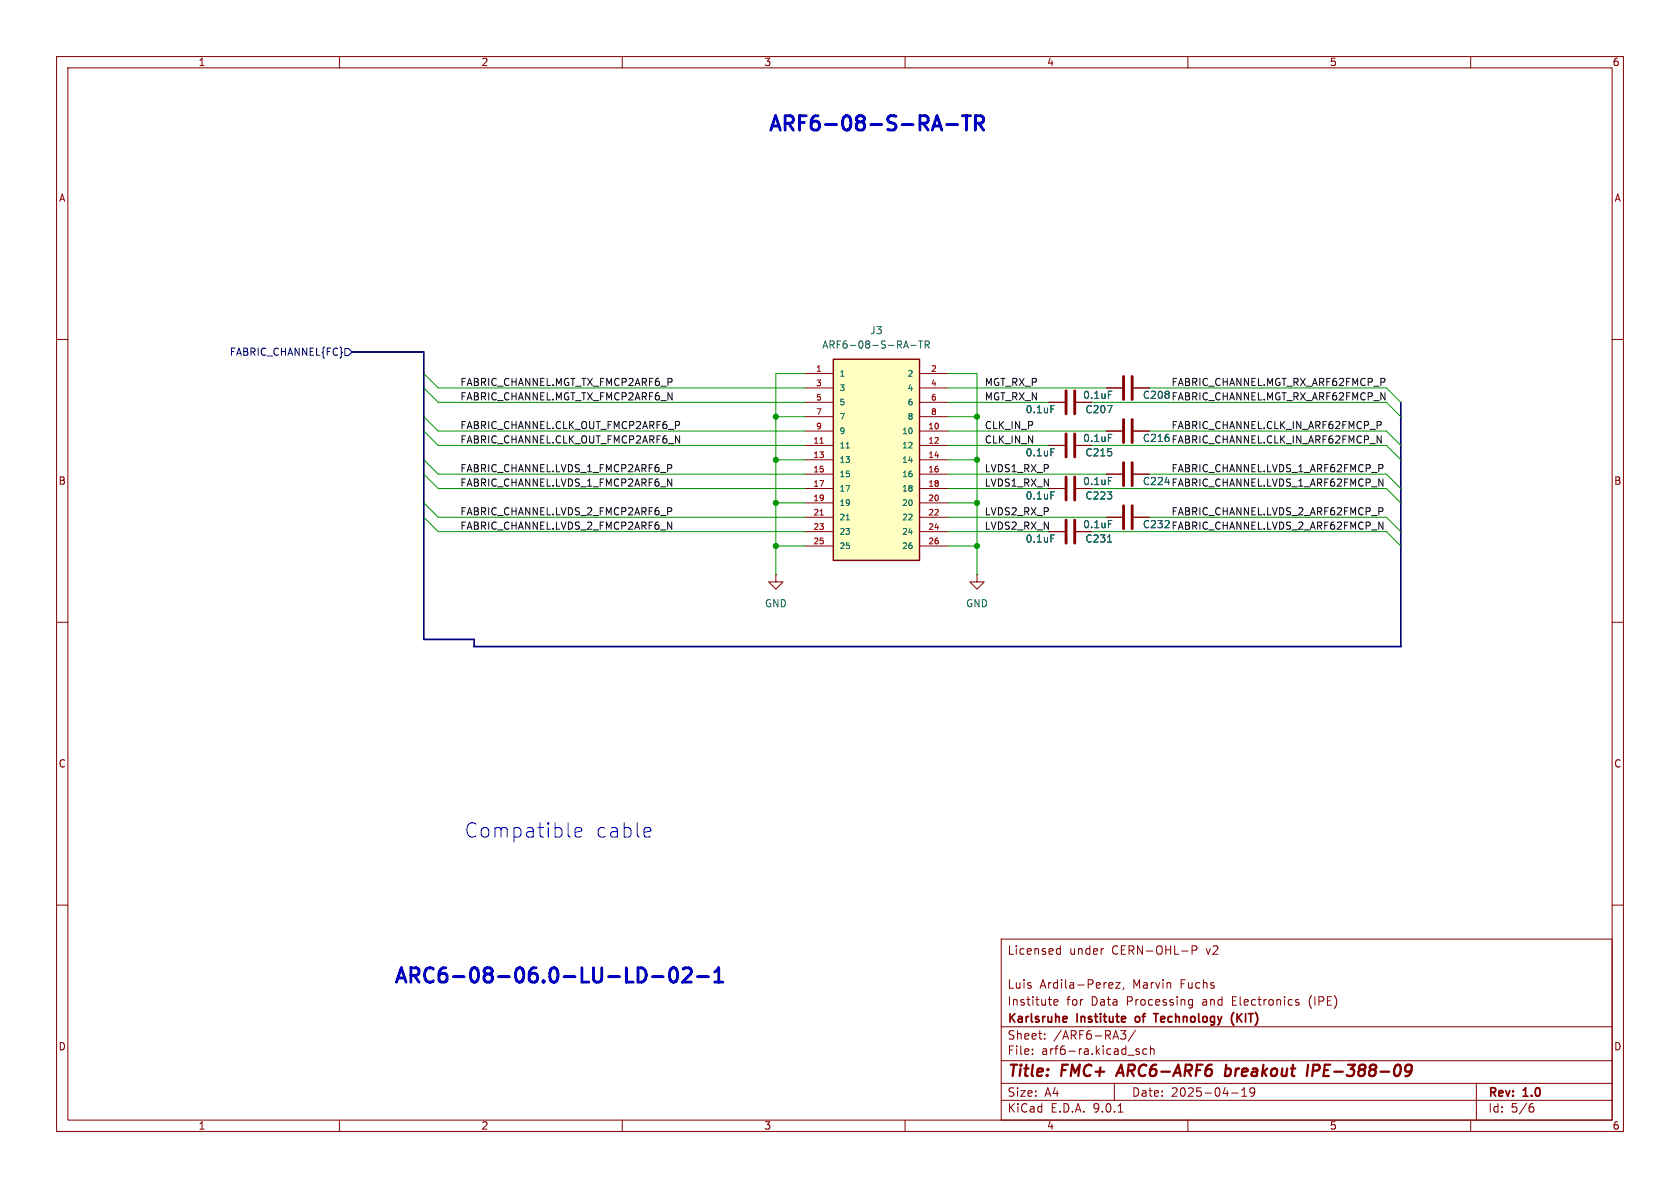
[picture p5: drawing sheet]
<svg xmlns="http://www.w3.org/2000/svg" width="297mm" height="210mm" viewBox="0 0 297 210" stroke-linecap="round" stroke-linejoin="round" font-family="sans-serif">
<g fill="none" stroke="#840000" stroke-width=".18">
<path d="M10 10h277v190h-277zM12 12h273v186h-273zM60 10v2M110 10v2M160 10v2M210 10v2M260 10v2M10 60h2M185.4 71.1h2.8M190.2 71.1h2.8M195.6 68.6h2.8M195.6 76.2h2.8"/>
<path d="M200.4 68.6h2.8M200.4 76.2h2.8M285 60h2M195.6 91.4h2.8M195.6 83.8h2.8M200.4 91.4h2.8M200.4 83.8h2.8M10 110h2M137.2 101.6v1.3h1.2l-1.2 1.2-1.3-1.2h1.3M137.2 101.6h.1M172.7 101.6v1.3h-1.3l1.3 1.2 1.3-1.2h-1.3M172.7 101.6h.1"/>
<path d="M285 110h2M10 160h2M177 166h108v32h-108zM186.3 177.2l.7-.1v-.3l-.5-.1-.2 .2 .1 .7h.6M186.9 168.6h.6M186.9 167.8h.6M187.5 167.2v1.5M195 167.7h.1M196.2 173.7l.5 .1v.3l-.7 .1M196.7 174.6l-.5 .1M197.2 173.7h.8l-.8 1h.8M198.7 174.6l-.2 .3"/>
<path d="M210.2 177.6h.6M210.2 176.8h.6M210.7 168l.8-.1 .1-.2-.1-.4-.2-.1h-.6v1.5M210.8 176.7v1.2l-.3 .3-.3-.1M229 177l.7 .4-.2 .3-.5-.1M229.6 176.8l-.4-.1-.2 .2M285 160h2M60 198v2M110 198v2M160 198v2M177 194.5h108M177 191.5h108"/>
<path d="M177 187.5h108M177 181.5h108M182.5 186.3v.1M182.5 185.5v.1M184.7 183.6v.1M184.7 182.8v.1M197 191.5v3M197.7 196.6h.8M198.1 182.2h.9l-.5 .6 .5 .1v.7l-.3 .1-.5-.1M200.7 182.1l-1.2 2M201.4 185.5l-.4-.1-.2 .2 .1 .2 .5 .2v.3h-.6M202.7 185.5l-.4-.1-.3 .3v.4l.2 .2h.5"/>
<path d="M203.4 185.5l.2-.1 .4 .1v.9M203.4 184.9v1.5M210 198v2M217.7 193.2h1.2M219.5 193.8h.9M219.5 192.7l.5-.4v1.5M221.8 192.9l-.3 .3h-.3l-.2-.3 .1-.5 .4-.1 .2 .1a.99 .99 0 0 1-.3 1.4h-.3M260 198v2M261 191.5v6.5M270.6 195.7h.4l.2 .3-.1 .5-.5 .1M271 195.1l-.4 .1"/>
</g>
<path d="M198.2 188.2l-.9 2M216.7 189l.2-.1 .6 .1M216.8 188.2l-.3 2M217.4 190a.66 .66 0 0 1-.8 .1M231.3 188.2l-.3 2M232.1 189.3h.7M233 188.2h-.8l-.2 2M248.7 188.3l.6-.1 .2 .2a1.47 1.47 0 0 1-.7 1.8h-.4M249.5 189.1a.66 .66 0 0 1-.9 .3" fill="none" stroke="#840000" stroke-width=".4"/>
<path d="M188.4 179.7l.2 .3-.7 .2M200.8 179.8v.7M203.9 179.2h.9M204.3 179.2v1.5M218.1 179l-.3 .6M218.7 179.2v1.5M219.6 179.2l-.9 .8M188.6 180.6l-.2 .1M217.8 180.6l.3 .7" fill="none" stroke="#840000" stroke-width=".3"/>
<path d="M188.5 69.1v4.1M190 69.1v4.1M198.6 66.5v4.1M198.6 74.2v4M200.2 66.5v4.1M200.2 74.2v4M198.6 81.8v4.1M198.6 89.4v4.1M200.2 81.8v4.1M200.2 89.4v4.1" fill="none" stroke="#840000" stroke-width=".51"/>
<path d="M185.8 71.7h.6M195.8 71.7h.8l-.5 1.3M196 69.2h.6M196 76.8h.6M196 92h.6M196 84.4h.6" fill="none" stroke="#006464" stroke-width=".18"/>
<path d="M147.3 63.5h15.3v35.6h-15.3z" fill="#ffffc2"/>
<path d="M147.3 63.5h15.3v35.6h-15.3z" fill="none" stroke="#840000" stroke-width=".25"/>
<g fill="none" stroke="#840000" stroke-width=".18">
<path d="M142.2 66h5.1M142.2 68.6h5.1M142.2 71.1h5.1M142.2 73.7h5.1M142.2 76.2h5.1M142.2 78.7h5.1M162.6 66h5M162.6 68.6h5M162.6 71.1h5M162.6 73.7h5M162.6 76.2h5M162.6 78.7h5"/>
<path d="M185.4 71.1h2.8M185.4 78.7h2.8M190.2 71.1h2.8M190.2 78.7h2.8M195.6 68.6h2.8M195.6 76.2h2.8M200.4 68.6h2.8M200.4 76.2h2.8M142.2 81.3h5.1M142.2 83.8h5.1M142.2 86.4h5.1M142.2 88.9h5.1"/>
<path d="M142.2 91.4h5.1M142.2 94h5.1M142.2 96.5h5.1M162.6 81.3h5M162.6 83.8h5M162.6 86.4h5M162.6 88.9h5M162.6 91.4h5M162.6 94h5M162.6 96.5h5M185.4 86.4h2.8M185.4 94h2.8"/>
<path d="M190.2 86.4h2.8M190.2 94h2.8M195.6 83.8h2.8M195.6 91.4h2.8M200.4 83.8h2.8M200.4 91.4h2.8"/>
</g>
<g fill="none" stroke="#006464" stroke-width=".18">
<path d="M149.6 79.2h.6M161 61.1h1M162.4 60.3h.7M162.8 60.3v1.2M163.6 60.9h.6l.1-.2-.1-.3-.6-.1v1.2M163.9 60.9l.4 .6M185.8 79.3h.6M185.8 71.7h.6M195.8 71.7h.8l-.5 1.3M196 76.8h.6M196 69.2h.6M149.6 91.9h.6"/>
<path d="M185.8 86.9h.6M185.8 94.6h.6M195.8 95.8h.7M196 84.4h.6M196 92h.6"/>
</g>
<path d="M145 78.4h.6M145 91.1h.6" fill="none" stroke="#a90000" stroke-width=".18"/>
<path d="M188.5 76.7v4.1M190 76.7v4.1M188.5 84.3v4.1M188.5 91.9v4.1M190 84.3v4.1M190 91.9v4.1" fill="none" stroke="#840000" stroke-width=".51"/>
<path d="M61 61.6h.6l.6 .6-.6 .7h-.6z" fill="none" stroke="#000084" stroke-width=".18"/>
<path d="M119.4 77l.7 1.3v-1.3M120 74.6l.1 .1-.1 .4M243.5 77l.7 1.3v-1.3M243.5 74.5h.4l.3 .2-.1 .4-.6 .1M118 92.3l.8 1.3v-1.3M118 82.1h.5l.3 .3-.2 .3-.6 .1M118 84.7l.8 1.2v-1.2M118 89.7h.5l.3 .3-.2 .4h-.6M243.8 84.7l.7 1.2v-1.2M243.8 82.1h.4l.3 .3-.1 .3-.6 .1M243.8 89.7h.4l.3 .3-.1 .4h-.6M243.8 92.3l.7 1.3v-1.3" fill="none" stroke="#0f0f0f" stroke-width=".18"/>
<path d="M62.2 62.2h12.7v50.8h8.9v1.3h163.8v-43.2" fill="none" stroke="#000084" stroke-width=".3"/>
<g fill="none" stroke="#009600" stroke-width=".18">
<path d="M74.9 68.6l2.6 2.5h64.7M74.9 73.7l2.6 2.5h64.7M74.9 76.2l2.6 2.5h64.7M74.9 66l2.6 2.6h64.7M137.2 73.7h5M142.2 66h-5v35.6M167.6 71.1h17.8M167.6 76.2h28M167.6 78.7h17.8M167.6 68.6h28M167.6 73.7h5.1M167.6 66h5.1v35.6"/>
<path d="M193 71.1h52.1l2.5 2.6M193 78.7h52.1l2.5 2.6M203.2 76.2h41.9l2.5 2.5M203.2 68.6h41.9l2.5 2.5M74.9 88.9l2.6 2.5h64.7M74.9 83.8l2.6 2.6h64.7M74.9 81.3l2.6 2.5h64.7M74.9 91.4l2.6 2.6h64.7M137.2 81.3h5M137.2 88.9h5M137.2 96.5h5M167.6 91.4h28"/>
<path d="M167.6 86.4h17.8M167.6 83.8h28M167.6 94h17.8M167.6 81.3h5.1M167.6 88.9h5.1M167.6 96.5h5.1M193 86.4h52.1l2.5 2.5M193 94h52.1l2.5 2.5M203.2 91.4h41.9l2.5 2.6M203.2 83.8h41.9l2.5 2.6"/>
</g>
<path d="M167.3 22h2M170.1 20.5h1.5M170.9 20.5v2.5M172.4 21.8h1a.69 .69 0 0 0 .5-.7 .69 .69 0 0 0-.5-.6h-1v2.5M173 21.8l.9 1.2M112.8 171.1a1.34 1.34 0 0 1 1.4 .8 1.34 1.34 0 0 1-.4 1.6l-1 .1M115.3 172.7h2M118.7 171.2a.6 .6 0 0 1 1 .4 1.49 1.49 0 0 1-.5 2 .65 .65 0 0 1-.7-.5 1.98 1.98 0 0 1 .2-1.9zM120.8 171.3l.3-.2h.6a.69 .69 0 0 1 .4 1.1l-1.5 1.4h1.6M123.3 172.7h1.9M126.3 173.6h1.5M126.3 171.8l.8-.7v2.5" fill="none" stroke="#0000c2" stroke-width=".51"/>
<path d="M101.6 147.1l1.3-.2-.2-.5-.7-.1-.4 .4v.9l.2 .3 .2 .1 .7-.1M114.7 146.3l.3 .1 .1 .5-1.2 .2M115 147.9l-.3 .1" fill="none" stroke="#0000c2" stroke-width=".18"/>
<g fill="#009600" stroke="#009600" stroke-width=".18">
<circle cx="137.2" cy="81.3" r=".46"/>
<circle cx="172.7" cy="73.7" r=".46"/>
<circle cx="172.7" cy="88.9" r=".46"/>
<circle cx="137.2" cy="88.9" r=".46"/>
<circle cx="137.2" cy="73.7" r=".46"/>
<circle cx="172.7" cy="96.5" r=".46"/>
<circle cx="172.7" cy="81.3" r=".46"/>
<circle cx="137.2" cy="96.5" r=".46"/>
</g>
<g font-size="3.5" fill="#0000c2">
<text x="135.5" y="23.9">ARF6-08-S-RA-TR</text>
<text x="82.1" y="148.3">Compatible</text>
<text x="105.3" y="148.3">cable</text>
<text x="69.3" y="174.5">ARC6-08-06.0-LU-LD-02-1</text>
</g>
<g font-size="2.8" fill="#840000">
<text x="178" y="190.9">Title:</text>
<text x="187.7" y="190.9">FMC+</text>
<text x="198.5" y="190.9">ARC6-ARF6</text>
<text x="218.2" y="190.9">breakout</text>
<text x="233.5" y="190.9">IPE-388-09</text>
</g>
<g font-size="2.1" fill="#840000">
<text x="178" y="169">Licensed</text>
<text x="189" y="169">under</text>
<text x="196.6" y="169">CERN-OHL-P</text>
<text x="213.4" y="169">v2</text>
<text x="178" y="178">Institute</text>
<text x="178" y="175">Luis</text>
<text x="183.8" y="175">Ardila-Perez,</text>
<text x="188.5" y="178">for</text>
<text x="193" y="178">Data</text>
<text x="199.3" y="178">Processing</text>
<text x="200.3" y="175">Marvin</text>
<text x="208.8" y="175">Fuchs</text>
<text x="212.8" y="178">and</text>
<text x="218.2" y="178">Electronics</text>
<text x="231.9" y="178">(IPE)</text>
<text x="178" y="184">Sheet:</text>
<text x="178" y="181.2">Karlsruhe</text>
<text x="186.2" y="184">/ARF6-RA3/</text>
<text x="190.5" y="181.2">Institute</text>
<text x="201.4" y="181.2">of</text>
<text x="205.4" y="181.2">Technology</text>
<text x="219.5" y="181.2">(KIT)</text>
<text x="178" y="186.7">File:</text>
<text x="184.1" y="186.7">arf6-ra.kicad_sch</text>
<text x="178" y="196.9">KiCad</text>
<text x="178" y="194.1">Size:</text>
<text x="184.7" y="194.1">A4</text>
<text x="185.7" y="196.9">E.D.A.</text>
<text x="193.3" y="196.9">9.0.1</text>
<text x="200" y="194.1">Date:</text>
<text x="207" y="194.1">2025-04-19</text>
<text x="263" y="194.3">Rev:</text>
<text x="263" y="196.9">Id:</text>
<text x="267.1" y="196.9">5/6</text>
<text x="269.4" y="194.3">1.0</text>
</g>
<g font-size="1.8" fill="#840000">
<text x="35" y="11.9">1</text>
<text x="85" y="11.9">2</text>
<text x="135" y="11.9">3</text>
<text x="185" y="11.9">4</text>
<text x="235" y="11.9">5</text>
<text x="285" y="11.9">6</text>
<text x="10.3" y="35.9">A</text>
<text x="285.3" y="35.9">A</text>
<text x="10.3" y="85.9">B</text>
<text x="285.3" y="85.9">B</text>
<text x="10.3" y="135.9">C</text>
<text x="285.3" y="135.9">C</text>
<text x="10.3" y="185.9">D</text>
<text x="285.3" y="185.9">D</text>
<text x="35" y="199.9">1</text>
<text x="85" y="199.9">2</text>
<text x="135" y="199.9">3</text>
<text x="185" y="199.9">4</text>
<text x="235" y="199.9">5</text>
<text x="285" y="199.9">6</text>
</g>
<g font-size="1.8" fill="#006464">
<text x="153.7" y="59.3">J3</text>
<text x="145.3" y="61.8">ARF6-08-S-RA-TR</text>
<text x="191.4" y="70.7">0.1uF</text>
<text x="201.9" y="70.7">C208</text>
<text x="181.2" y="73.3">0.1uF</text>
<text x="191.8" y="73.3">C207</text>
<text x="181.2" y="80.9">0.1uF</text>
<text x="191.4" y="78.3">0.1uF</text>
<text x="191.8" y="80.9">C215</text>
<text x="201.9" y="78.3">C216</text>
<text x="181.2" y="88.5">0.1uF</text>
<text x="191.4" y="86">0.1uF</text>
<text x="191.8" y="88.5">C223</text>
<text x="201.9" y="86">C224 FABRIC_CHANNEL.LVDS_1_ARF62FMCP_N</text>
<text x="201.9" y="86">C224</text>
<text x="191.4" y="93.6">0.1uF</text>
<text x="201.9" y="93.6">C232</text>
<text x="181.2" y="96.1">0.1uF</text>
<text x="191.8" y="96.1">C231</text>
<text x="135.1" y="107.5">GND</text>
<text x="170.7" y="107.5">GND</text>
</g>
<text font-size="1.8" fill="#000084" x="40.5" y="63.1">FABRIC_CHANNEL{FC}</text>
<g font-size="1.8" fill="#0f0f0f">
<text x="81.3" y="68.3">FABRIC_CHANNEL.MGT_TX_FMCP2ARF6_P</text>
<text x="81.3" y="70.9">FABRIC_CHANNEL.MGT_TX_FMCP2ARF6_N</text>
<text x="174" y="68.3">MGT_RX_P</text>
<text x="174" y="70.9">MGT_RX_N</text>
<text x="201.9" y="70.7">C208 FABRIC_CHANNEL.MGT_RX_ARF62FMCP_N</text>
<text x="207" y="68.3">FABRIC_CHANNEL.MGT_RX_ARF62FMCP_P</text>
<text x="81.3" y="75.9">FABRIC_CHANNEL.CLK_OUT_FMCP2ARF6_P</text>
<text x="174" y="75.9">CLK_IN_P</text>
<text x="207" y="75.9">FABRIC_CHANNEL.CLK_IN_ARF62FMCP_P</text>
<text x="81.3" y="83.6">FABRIC_CHANNEL.LVDS_1_FMCP2ARF6_P</text>
<text x="81.3" y="78.5">FABRIC_CHANNEL.CLK_OUT_FMCP2ARF6_N</text>
<text x="174" y="78.5">CLK_IN_N</text>
<text x="174" y="83.6">LVDS1_RX_P</text>
<text x="201.9" y="78.3">C216 FABRIC_CHANNEL.CLK_IN_ARF62FMCP_N</text>
<text x="207" y="83.6">FABRIC_CHANNEL.LVDS_1_ARF62FMCP_P</text>
<text x="81.3" y="86.1">FABRIC_CHANNEL.LVDS_1_FMCP2ARF6_N</text>
<text x="174" y="86.1">LVDS1_RX_N</text>
<text x="81.3" y="93.7">FABRIC_CHANNEL.LVDS_2_FMCP2ARF6_N</text>
<text x="81.3" y="91.2">FABRIC_CHANNEL.LVDS_2_FMCP2ARF6_P</text>
<text x="174" y="93.7">LVDS2_RX_N</text>
<text x="174" y="91.2">LVDS2_RX_P</text>
<text x="201.9" y="93.6">C232 FABRIC_CHANNEL.LVDS_2_ARF62FMCP_N</text>
<text x="207" y="91.2">FABRIC_CHANNEL.LVDS_2_ARF62FMCP_P</text>
</g>
<g font-size="1.4" fill="#a90000">
<text x="144.2" y="65.8">1</text>
<text x="164.5" y="65.8">2</text>
<text x="144.2" y="68.3">3</text>
<text x="144.2" y="70.9">5</text>
<text x="164.5" y="68.3">4</text>
<text x="164.5" y="70.9">6</text>
<text x="144.2" y="73.4">7</text>
<text x="144.2" y="75.9">9</text>
<text x="164" y="75.9">10</text>
<text x="164.5" y="73.4">8</text>
<text x="143.7" y="78.5">11</text>
<text x="143.7" y="81">13</text>
<text x="143.7" y="83.6">15</text>
<text x="164" y="78.5">12</text>
<text x="164" y="81">14</text>
<text x="164" y="83.6">16</text>
<text x="143.7" y="86.1">17</text>
<text x="143.7" y="88.6">19</text>
<text x="164" y="86.1">18</text>
<text x="164" y="88.6">20</text>
<text x="143.7" y="91.2">21</text>
<text x="143.7" y="93.7">23</text>
<text x="164" y="91.2">22</text>
<text x="164" y="93.7">24</text>
<text x="143.7" y="96.3">25</text>
<text x="164" y="96.3">26</text>
</g>
<g font-size="1.4" fill="#006464">
<text x="148.3" y="66.8">1</text>
<text x="148.3" y="69.3">3</text>
<text x="148.3" y="71.9">5</text>
<text x="160.3" y="66.8">2</text>
<text x="160.3" y="69.3">4</text>
<text x="160.3" y="71.9">6</text>
<text x="148.3" y="74.4">7</text>
<text x="148.3" y="76.9">9</text>
<text x="159.4" y="76.9">10</text>
<text x="160.3" y="74.4">8</text>
<text x="148.3" y="79.5">11</text>
<text x="148.3" y="82">13</text>
<text x="159.4" y="79.5">12</text>
<text x="159.4" y="82">14</text>
<text x="148.3" y="84.6">15</text>
<text x="148.3" y="87.1">17</text>
<text x="148.3" y="89.6">19</text>
<text x="159.4" y="84.6">16</text>
<text x="159.4" y="87.1">18</text>
<text x="159.4" y="89.6">20</text>
<text x="148.3" y="92.2">21</text>
<text x="148.3" y="94.7">23</text>
<text x="159.4" y="92.2">22</text>
<text x="159.4" y="94.7">24</text>
<text x="148.3" y="97.3">25</text>
<text x="159.4" y="97.3">26</text>
</g>
</svg>
